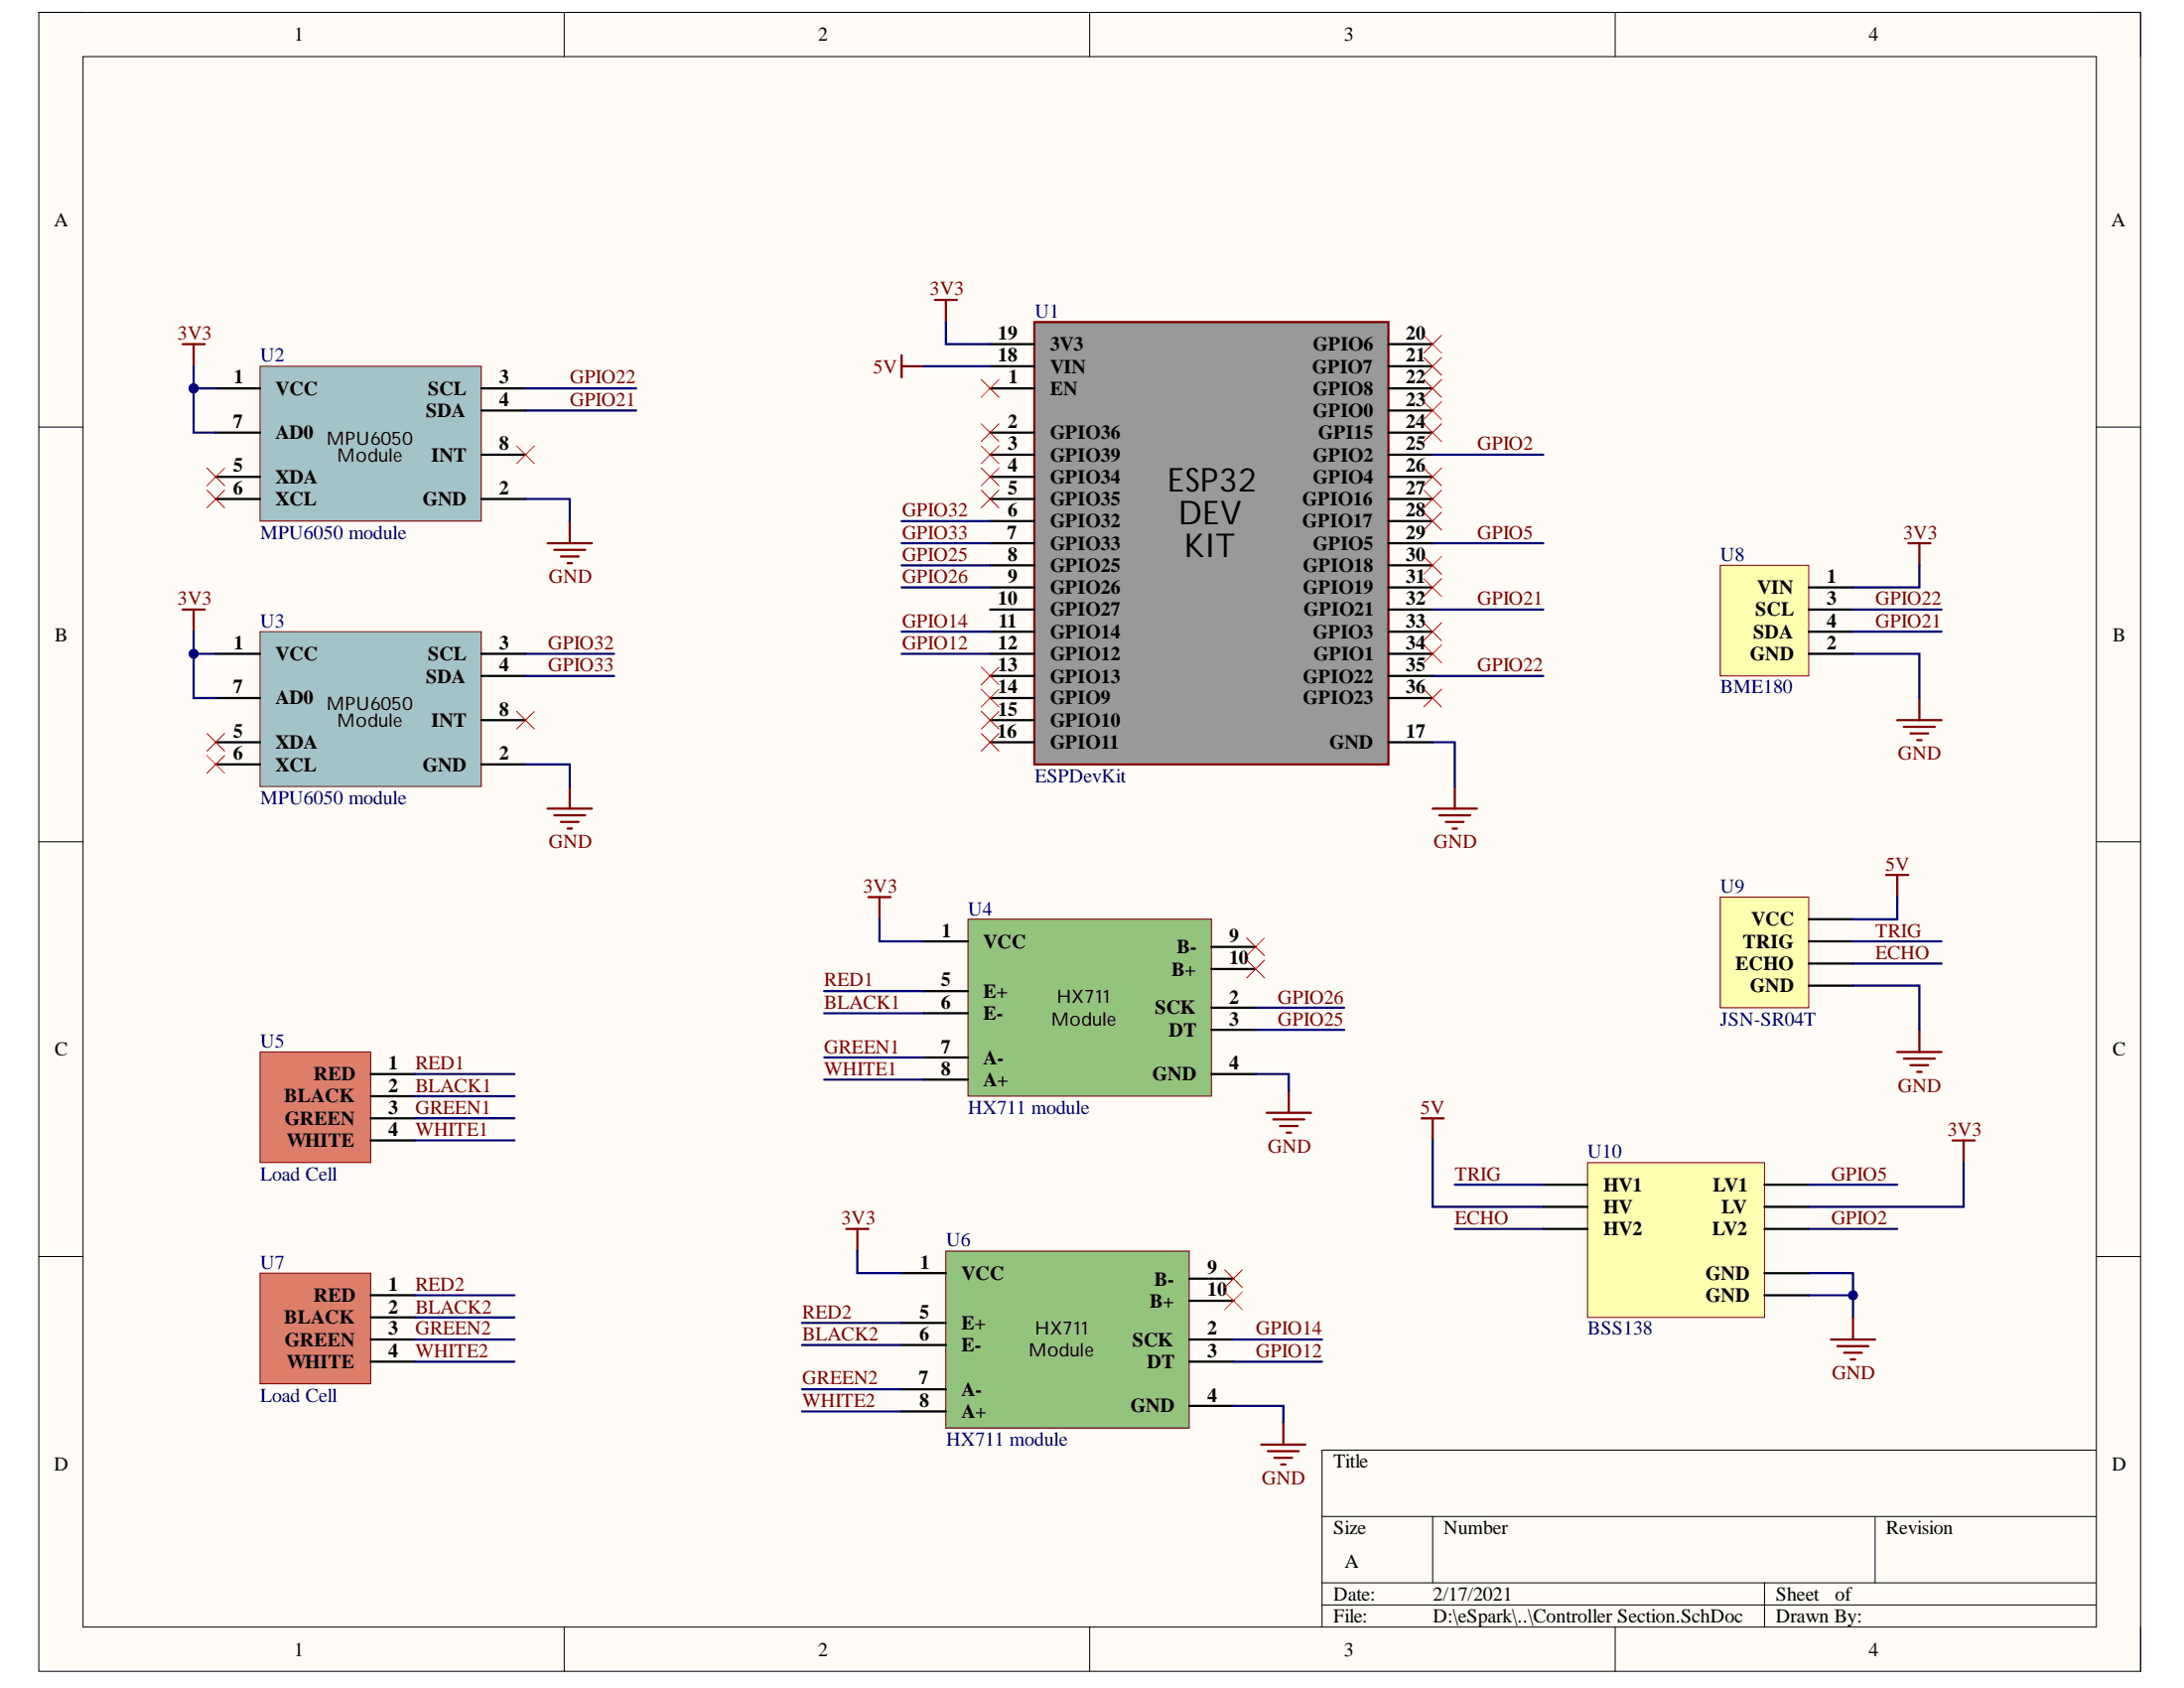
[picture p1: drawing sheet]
<svg xmlns="http://www.w3.org/2000/svg" width="279mm" height="216mm" viewBox="0 0 279 216" stroke-linecap="round" stroke-linejoin="round" font-family="sans-serif">
<path d="M5 1.6h268.8v212.2h-268.8z" fill-rule="evenodd" fill="#fffcf8"/>
<path d="M5 1.6h268.8v212.2h-268.8z" fill="none" stroke="#000" stroke-width=".13"/>
<path d="M10.6 7.2h257.6v200.9h-257.6z" fill-rule="evenodd" fill="#fffcf8"/>
<g fill="none" stroke="#000" stroke-width=".13">
<path d="M5 1.6h5.6M10.6 7.2h257.6v200.9h-257.6zM72.2 1.6v5.6M139.4 1.6v5.6M206.6 1.6v5.6M268.2 1.6h5.6v5.6M5 54.6h5.6M268.2 54.6h5.6M5 107.7h5.6M268.2 107.7h5.6M5 160.7h5.6M268.2 160.7h5.6"/>
<path d="M169.1 194h99.1M183.3 194v8.4M239.9 194v8.4M268.2 185.5h-99.1v22.6M72.2 208.1v5.7M139.4 208.1v5.7M169.1 202.4h99.1M169.1 205.3h99.1M206.6 208.1v5.7M225.7 202.4v5.7M273.8 208.1v5.7"/>
</g>
<path d="M132.3 41.2h45.3v56.6h-45.3z" fill-rule="evenodd" fill="#999"/>
<path d="M132.3 41.2h45.3v56.6h-45.3z" fill="none" stroke="#800000" stroke-width=".29"/>
<g fill="none" stroke="#000" stroke-width=".29">
<path d="M126.7 49.7h5.6M126.7 55.3h5.6M126.7 58.2h5.6M126.7 46.8h5.6M126.7 44h5.6M177.6 49.7h5.7M177.6 55.3h5.7M177.6 58.2h5.7M177.6 46.8h5.7M177.6 44h5.7M177.6 52.5h5.7M126.7 61h5.6"/>
<path d="M126.7 63.8h5.6M126.7 66.6h5.6M126.7 69.5h5.6M126.7 72.3h5.6M126.7 75.1h5.6M126.7 78h5.6M177.6 61h5.7M177.6 63.8h5.7M177.6 66.6h5.7M177.6 69.5h5.7M177.6 72.3h5.7M177.6 75.1h5.7"/>
<path d="M177.6 78h5.7M126.7 80.8h5.6M126.7 83.6h5.6M126.7 86.5h5.6M126.7 89.3h5.6M126.7 92.1h5.6M126.7 94.9h5.6M177.6 80.8h5.7M177.6 83.6h5.7M177.6 86.5h5.7M177.6 89.3h5.7M177.6 94.9h5.7"/>
</g>
<path d="M33.3 46.8h28.3v19.8h-28.3z" fill-rule="evenodd" fill="#a2c4c9"/>
<path d="M33.3 46.8h28.3v19.8h-28.3z" fill="none" stroke="#800000" stroke-width=".13"/>
<path d="M27.6 49.7h5.7M27.6 55.3h5.7M61.6 49.7h5.6M61.6 52.5h5.6M61.6 58.2h5.6M27.6 63.8h5.7M27.6 61h5.7M61.6 63.8h5.6" fill="none" stroke="#000" stroke-width=".29"/>
<path d="M33.3 80.8h28.3v19.8h-28.3z" fill-rule="evenodd" fill="#a2c4c9"/>
<path d="M33.3 80.8h28.3v19.8h-28.3z" fill="none" stroke="#800000" stroke-width=".13"/>
<path d="M27.6 83.6h5.7M27.6 97.8h5.7M27.6 94.9h5.7M27.6 89.3h5.7M61.6 83.6h5.6M61.6 97.8h5.6M61.6 86.5h5.6M61.6 92.1h5.6" fill="none" stroke="#000" stroke-width=".29"/>
<g fill="none" stroke="#800000" stroke-width=".29">
<path d="M119.6 38.4h2.8M121 38.4v2.8M23.4 44h2.8M24.8 44v2.8M23.4 78h2.8M24.8 78v2.8M70.1 69.5h5.6M70.9 70.3h4M71.8 71.2h2.2M72.6 72h.6M72.9 66.6v2.9M70.1 103.4h5.6"/>
<path d="M70.9 104.3h4M71.8 105.1h2.2M72.6 106h.6M72.9 100.6v2.8M183.3 103.4h5.6M184.1 104.3h4M185 105.1h2.2M185.8 106h.6M186.1 100.6v2.8"/>
</g>
<path d="M26.5 59.9l2.2 2.2M28.7 59.9l-2.2 2.2M66.1 57l2.3 2.3M68.4 57l-2.3 2.3M26.5 62.7l2.2 2.3M28.7 62.7l-2.2 2.3M26.5 93.8l2.2 2.3M26.5 96.6l2.2 2.3M28.7 93.8l-2.2 2.3M28.7 96.6l-2.2 2.3M66.1 91l2.3 2.2M68.4 91l-2.3 2.2" fill="none" stroke="#f00" stroke-width=".13"/>
<path d="M123.8 117.6h31.2v22.6h-31.2z" fill-rule="evenodd" fill="#93c47d"/>
<path d="M123.8 117.6h31.2v22.6h-31.2z" fill="none" stroke="#800000" stroke-width=".13"/>
<path d="M118.2 120.4h5.6M118.2 126.8h5.6M118.2 129.6h5.6M118.2 135.3h5.6M118.2 138.1h5.6M155 128.9h5.6M155 131.7h5.6M155 137.4h5.6M155 121.1h5.6M155 123.9h5.6" fill="none" stroke="#000" stroke-width=".29"/>
<path d="M121 160h31.1v22.6h-31.1z" fill-rule="evenodd" fill="#93c47d"/>
<path d="M121 160h31.1v22.6h-31.1z" fill="none" stroke="#800000" stroke-width=".13"/>
<path d="M115.3 162.8h5.7M115.3 169.2h5.7M115.3 172h5.7M115.3 177.7h5.7M152.1 174.2h5.7M152.1 179.8h5.7M152.1 171.3h5.7M152.1 163.5h5.7M152.1 166.4h5.7M115.3 180.5h5.7" fill="none" stroke="#000" stroke-width=".29"/>
<g fill="none" stroke="#800000" stroke-width=".29">
<path d="M111.1 114.7h2.8M112.5 114.7v2.9M164.9 139.5v2.8M108.3 157.2h2.8M109.7 157.2v2.8M162 142.3h5.7M162.9 143.2h4M163.7 144h2.3M164.6 144.9h.6M161.3 184.8h5.7M162.2 185.6h4M163 186.5h2.3"/>
<path d="M163.9 187.3h.6M164.2 181.9v2.9"/>
</g>
<g fill="none" stroke="#f00" stroke-width=".13">
<path d="M125.5 54.2l2.3 2.3M125.5 57l2.3 2.3M125.5 59.9l2.3 2.2M127.8 54.2l-2.3 2.3M127.8 57l-2.3 2.3M127.8 59.9l-2.3 2.2M182.1 42.9l2.3 2.3M182.1 51.4l2.3 2.2M182.1 54.2l2.3 2.3M182.1 59.9l2.3 2.2M184.4 42.9l-2.3 2.3M184.4 51.4l-2.3 2.2"/>
<path d="M184.4 54.2l-2.3 2.3M184.4 59.9l-2.3 2.2M125.5 62.7l2.3 2.3M127.8 62.7l-2.3 2.3M182.1 62.7l2.3 2.3M182.1 65.5l2.3 2.3M182.1 71.2l2.3 2.2M182.1 74l2.3 2.3M182.1 79.7l2.3 2.2M184.4 62.7l-2.3 2.3M184.4 65.5l-2.3 2.3M184.4 71.2l-2.3 2.2"/>
<path d="M184.4 74l-2.3 2.3M184.4 79.7l-2.3 2.2M125.5 85.3l2.3 2.3M125.5 88.2l2.3 2.2M125.5 91l2.3 2.2M125.5 93.8l2.3 2.3M127.8 85.3l-2.3 2.3M127.8 88.2l-2.3 2.2M127.8 91l-2.3 2.2M127.8 93.8l-2.3 2.3M182.1 82.5l2.3 2.3M182.1 88.2l2.3 2.2"/>
<path d="M184.4 82.5l-2.3 2.3M184.4 88.2l-2.3 2.2M159.5 120l2.3 2.2M161.8 120l-2.3 2.2M159.5 122.8l2.3 2.3M161.8 122.8l-2.3 2.3M156.7 162.4l2.2 2.3M156.7 165.2l2.2 2.3M158.9 162.4l-2.2 2.3M158.9 165.2l-2.2 2.3"/>
</g>
<path d="M33.3 134.5h14.1v14.2h-14.1z" fill-rule="evenodd" fill="#dd7e6b"/>
<path d="M33.3 134.5h14.1v14.2h-14.1z" fill="none" stroke="#800000" stroke-width=".13"/>
<path d="M47.4 137.4h5.7M47.4 143h5.7M47.4 145.9h5.7M47.4 140.2h5.7" fill="none" stroke="#000" stroke-width=".29"/>
<path d="M33.3 162.8h14.1v14.2h-14.1z" fill-rule="evenodd" fill="#dd7e6b"/>
<path d="M33.3 162.8h14.1v14.2h-14.1z" fill="none" stroke="#800000" stroke-width=".13"/>
<path d="M47.4 165.7h5.7M47.4 171.3h5.7M47.4 174.2h5.7M47.4 168.5h5.7" fill="none" stroke="#000" stroke-width=".29"/>
<path d="M125.5 48.5l2.3 2.3M127.8 48.5l-2.3 2.3" fill="none" stroke="#f00" stroke-width=".13"/>
<path d="M203.1 148.7h22.6v19.8h-22.6z" fill-rule="evenodd" fill="#ffffb0"/>
<path d="M203.1 148.7h22.6v19.8h-22.6z" fill="none" stroke="#800000" stroke-width=".13"/>
<path d="M197.4 151.5h5.7M197.4 154.4h5.7M197.4 157.2h5.7M225.7 151.5h5.7M225.7 154.4h5.7M225.7 157.2h5.7M225.7 165.7h5.7M225.7 162.8h5.7" fill="none" stroke="#000" stroke-width=".29"/>
<path d="M220.1 114.7h11.3v14.2h-11.3z" fill-rule="evenodd" fill="#ffffb0"/>
<path d="M220.1 114.7h11.3v14.2h-11.3z" fill="none" stroke="#800000" stroke-width=".13"/>
<path d="M231.4 117.6h5.7M231.4 120.4h5.7M231.4 123.2h5.7M231.4 126.1h5.7" fill="none" stroke="#000" stroke-width=".29"/>
<path d="M220.1 72.3h11.3v14.2h-11.3z" fill-rule="evenodd" fill="#ffffb0"/>
<path d="M220.1 72.3h11.3v14.2h-11.3z" fill="none" stroke="#800000" stroke-width=".13"/>
<path d="M231.4 75.1h5.7M231.4 78h5.7M231.4 83.6h5.7M231.4 80.8h5.7" fill="none" stroke="#000" stroke-width=".29"/>
<g fill="none" stroke="#800000" stroke-width=".29">
<path d="M244.1 69.5h2.9M245.5 69.5v2.8M242.7 92.1h5.7M243.6 93h3.9M244.4 93.8h2.3M245.3 94.7h.5M245.5 89.3v2.8M241.3 111.9h2.8M242.7 111.9v2.8M242.7 134.6h5.7M243.6 135.4h3.9M244.4 136.2h2.3"/>
<path d="M245.3 137.1h.5M245.5 131.7v2.9M181.9 143h2.8M183.3 143v2.9M249.8 145.9h2.8M251.2 145.9v2.8"/>
</g>
<path d="M27.6 83.6h-2.8v5.7h2.8M186.1 157.2h11.3" fill="none" stroke="#000080" stroke-width=".29"/>
<circle cx="24.8" cy="83.6" r=".57" fill="#000080"/>
<circle cx="24.8" cy="83.6" r=".57" fill="none" stroke="#000080" stroke-width=".13"/>
<path d="M24.8 49.7v5.6h2.8" fill="none" stroke="#000080" stroke-width=".29"/>
<circle cx="24.8" cy="49.7" r=".56" fill="#000080"/>
<circle cx="24.8" cy="49.7" r=".56" fill="none" stroke="#000080" stroke-width=".13"/>
<path d="M24.8 49.7h2.8" fill="none" stroke="#000080" stroke-width=".29"/>
<circle cx="24.8" cy="49.7" r=".56" fill="#000080"/>
<circle cx="24.8" cy="49.7" r=".56" fill="none" stroke="#000080" stroke-width=".13"/>
<g fill="none" stroke="#000080" stroke-width=".29">
<path d="M67.2 52.5h14.2M67.2 49.7h14.2M121 41.2v2.8h5.7M67.2 63.8h5.7v2.8M115.3 75.1h11.4M115.3 72.3h11.4M115.3 69.5h11.4M115.3 66.6h11.4M183.3 78h14.1M237.1 78h11.3M245.5 72.3v2.8h-8.4M24.8 80.8v2.8"/>
<path d="M67.2 97.8h5.7v2.8M67.2 86.5h11.4M67.2 83.6h11.4M115.3 83.6h11.4M115.3 80.8h11.4M183.3 94.9h2.8v5.7M183.3 86.5h14.1M237.1 83.6h8.4v5.7M237.1 80.8h11.3M112.5 117.6v2.8h5.7M242.7 114.7v2.9h-5.6M53.1 137.4h12.7"/>
<path d="M105.4 138.1h12.8M105.4 135.3h12.8M105.4 129.6h12.8M105.4 126.8h12.8M160.6 137.4h4.3v2.1M160.6 131.7h11.4M160.6 128.9h11.4M237.1 126.1h8.4v5.6M237.1 123.2h11.3M237.1 120.4h11.3M53.1 145.9h12.7M53.1 143h12.7"/>
<path d="M53.1 140.2h12.7M183.3 145.9v8.5h14.1M186.1 151.5h11.3M251.2 148.7v5.7h-19.8M53.1 174.2h12.7M53.1 171.3h12.7M53.1 168.5h12.7M53.1 165.7h12.7M102.6 177.7h12.7M102.6 172h12.7M102.6 169.2h12.7M109.7 160v2.8h5.6"/>
<path d="M157.8 171.3h11.3M157.8 179.8h6.4v2.1M157.8 174.2h11.3M102.6 180.5h12.7"/>
</g>
<circle cx="24.8" cy="83.6" r=".57" fill="#000080"/>
<circle cx="24.8" cy="83.6" r=".57" fill="none" stroke="#000080" stroke-width=".13"/>
<path d="M24.8 46.8v2.9" fill="none" stroke="#000080" stroke-width=".29"/>
<circle cx="24.8" cy="49.7" r=".56" fill="#000080"/>
<circle cx="24.8" cy="49.7" r=".56" fill="none" stroke="#000080" stroke-width=".13"/>
<path d="M231.4 151.5h11.3M231.4 157.2h11.3M231.4 162.8h5.7v5.7" fill="none" stroke="#000080" stroke-width=".29"/>
<circle cx="237.1" cy="165.7" r=".57" fill="#000080"/>
<circle cx="237.1" cy="165.7" r=".57" fill="none" stroke="#000080" stroke-width=".13"/>
<path d="M231.4 165.7h5.7" fill="none" stroke="#000080" stroke-width=".29"/>
<circle cx="237.1" cy="165.7" r=".57" fill="#000080"/>
<circle cx="237.1" cy="165.7" r=".57" fill="none" stroke="#000080" stroke-width=".13"/>
<path d="M115.3 45.4v2.9M115.3 46.8h2.9M234.2 171.3h5.7M235.1 172.2h3.9M235.9 173h2.3M236.8 173.9h.5M237.1 168.5v2.8" fill="none" stroke="#800000" stroke-width=".29"/>
<path d="M118.2 46.8h8.5M183.3 58.2h14.1M183.3 69.5h14.1" fill="none" stroke="#000080" stroke-width=".29"/>
<path d="M182.1 45.7l2.3 2.3M182.1 48.5l2.3 2.3M184.4 45.7l-2.3 2.3M184.4 48.5l-2.3 2.3" fill="none" stroke="#f00" stroke-width=".13"/>
<g font-size="4.2">
<text x="149.4" y="62.8">ESP32</text>
<text x="150.7" y="67.1">DEV</text>
<text x="151.5" y="71.3">KIT</text>
</g>
<g font-size="2.5">
<text x="37.6" y="5.2">1</text>
<text x="104.7" y="5.2">2</text>
<text x="171.9" y="5.2">3</text>
<text x="239.1" y="5.2">4</text>
<text x="6.9" y="29">A</text>
<text x="270.1" y="29">A</text>
<text x="127.7" y="46.3">18</text>
<text x="127.7" y="43.4">19</text>
<text x="134.3" y="47.7">VIN</text>
<text x="134.3" y="44.8">3V3</text>
<text x="167.9" y="47.7">GPIO7</text>
<text x="168" y="44.8">GPIO6</text>
<text x="179.9" y="43.4">20</text>
<text x="179.9" y="46.3">21</text>
<text x="29.9" y="49.1">1</text>
<text x="35.2" y="50.5">VCC</text>
<text x="54.5" y="53.4">SDA</text>
<text x="54.7" y="50.5">SCL</text>
<text x="63.9" y="49.1">3</text>
<text x="63.9" y="51.9">4</text>
<text x="129" y="49.1">1</text>
<text x="134.3" y="50.5">EN</text>
<text x="168" y="50.5">GPIO8</text>
<text x="168" y="53.4">GPIO0</text>
<text x="179.9" y="49.1">22</text>
<text x="179.9" y="51.9">23</text>
<text x="29.8" y="54.7">7</text>
<text x="35.2" y="56.2">AD0</text>
<text x="55.2" y="59">INT</text>
<text x="63.9" y="57.6">8</text>
<text x="128.9" y="54.7">2</text>
<text x="128.9" y="57.6">3</text>
<text x="134.3" y="56.2">GPIO36</text>
<text x="134.3" y="59">GPIO39</text>
<text x="168" y="59">GPIO2</text>
<text x="168.6" y="56.2">GPI15</text>
<text x="179.9" y="54.7">24</text>
<text x="179.9" y="57.6">25</text>
<text x="29.8" y="60.4">5</text>
<text x="29.8" y="63.3">6</text>
<text x="35.2" y="61.8">XDA</text>
<text x="35.2" y="64.7">XCL</text>
<text x="54.1" y="64.7">GND</text>
<text x="63.9" y="63.3">2</text>
<text x="128.9" y="60.4">4</text>
<text x="128.9" y="63.3">5</text>
<text x="134.3" y="61.8">GPIO34</text>
<text x="134.3" y="64.7">GPIO35</text>
<text x="166.6" y="64.7">GPIO16</text>
<text x="168" y="61.8">GPIO4</text>
<text x="179.9" y="60.4">26</text>
<text x="179.9" y="63.3">27</text>
<text x="128.8" y="68.9">7</text>
<text x="128.9" y="66">6</text>
<text x="128.9" y="71.7">8</text>
<text x="134.3" y="67.5">GPIO32</text>
<text x="134.3" y="70.3">GPIO33</text>
<text x="166.6" y="67.5">GPIO17</text>
<text x="168" y="70.3">GPIO5</text>
<text x="179.9" y="66">28</text>
<text x="179.9" y="68.9">29</text>
<text x="179.9" y="71.7">30</text>
<text x="127.7" y="77.4">10</text>
<text x="128.9" y="74.6">9</text>
<text x="134.3" y="73.1">GPIO25</text>
<text x="134.3" y="76">GPIO26</text>
<text x="166.7" y="73.1">GPIO18</text>
<text x="166.7" y="76">GPIO19</text>
<text x="179.9" y="74.6">31</text>
<text x="179.9" y="77.4">32</text>
<text x="224.8" y="76">VIN</text>
<text x="233.7" y="74.6">1</text>
<text x="233.7" y="77.4">3</text>
<text x="7" y="82">B</text>
<text x="29.9" y="83">1</text>
<text x="63.9" y="83">3</text>
<text x="127.7" y="83">12</text>
<text x="127.7" y="80.2">11</text>
<text x="134.3" y="78.8">GPIO27</text>
<text x="134.3" y="81.7">GPIO14</text>
<text x="166.8" y="78.8">GPIO21</text>
<text x="168" y="81.7">GPIO3</text>
<text x="179.9" y="80.2">33</text>
<text x="179.9" y="83">34</text>
<text x="224.3" y="81.7">SDA</text>
<text x="224.6" y="78.8">SCL</text>
<text x="233.7" y="83">2</text>
<text x="233.7" y="80.2">4</text>
<text x="270.3" y="82">B</text>
<text x="29.8" y="88.7">7</text>
<text x="35.2" y="84.4">VCC</text>
<text x="54.5" y="87.3">SDA</text>
<text x="54.7" y="84.4">SCL</text>
<text x="63.9" y="85.9">4</text>
<text x="127.7" y="85.9">13</text>
<text x="127.7" y="88.7">14</text>
<text x="134.3" y="84.4">GPIO12</text>
<text x="134.3" y="87.3">GPIO13</text>
<text x="166.7" y="87.3">GPIO22</text>
<text x="168" y="84.4">GPIO1</text>
<text x="179.9" y="85.9">35</text>
<text x="179.9" y="88.7">36</text>
<text x="223.9" y="84.4">GND</text>
<text x="29.8" y="94.4">5</text>
<text x="35.2" y="95.8">XDA</text>
<text x="35.2" y="90.1">AD0</text>
<text x="55.2" y="93">INT</text>
<text x="63.9" y="91.5">8</text>
<text x="127.6" y="94.4">16</text>
<text x="127.7" y="91.5">15</text>
<text x="134.3" y="90.1">GPIO9</text>
<text x="134.3" y="93">GPIO10</text>
<text x="134.3" y="95.8">GPIO11</text>
<text x="166.7" y="90.1">GPIO23</text>
<text x="170.1" y="95.8">GND</text>
<text x="179.9" y="94.4">17</text>
<text x="29.8" y="97.2">6</text>
<text x="35.2" y="98.6">XCL</text>
<text x="54.1" y="98.6">GND</text>
<text x="63.9" y="97.2">2</text>
<text x="120.5" y="119.8">1</text>
<text x="224.1" y="118.4">VCC</text>
<text x="125.8" y="121.3">VCC</text>
<text x="149.9" y="124.8">B+</text>
<text x="150.6" y="121.9">B-</text>
<text x="157.2" y="120.5">9</text>
<text x="157.2" y="123.4">10</text>
<text x="222" y="124.1">ECHO</text>
<text x="223" y="121.3">TRIG</text>
<text x="120.4" y="126.2">5</text>
<text x="120.4" y="129">6</text>
<text x="125.8" y="127.6">E+</text>
<text x="125.8" y="130.5">E-</text>
<text x="147.8" y="129.7">SCK</text>
<text x="157.2" y="128.4">2</text>
<text x="157.2" y="131.1">3</text>
<text x="223.9" y="126.9">GND</text>
<text x="7" y="135">C</text>
<text x="49.7" y="136.8">1</text>
<text x="120.4" y="134.7">7</text>
<text x="120.4" y="137.5">8</text>
<text x="125.8" y="136.1">A-</text>
<text x="149.5" y="132.6">DT</text>
<text x="157.2" y="136.8">4</text>
<text x="270.3" y="135">C</text>
<text x="36.3" y="141">BLACK</text>
<text x="36.4" y="143.9">GREEN</text>
<text x="40.1" y="138.2">RED</text>
<text x="49.7" y="142.5">3</text>
<text x="49.7" y="139.7">2</text>
<text x="125.8" y="138.9">A+</text>
<text x="147.4" y="138.2">GND</text>
<text x="36.7" y="146.7">WHITE</text>
<text x="49.7" y="145.3">4</text>
<text x="205.1" y="152.3">HV1</text>
<text x="205.1" y="155.2">HV</text>
<text x="219.2" y="152.3">LV1</text>
<text x="220.3" y="155.2">LV</text>
<text x="205.1" y="158">HV2</text>
<text x="219.1" y="158">LV2</text>
<text x="40.1" y="166.5">RED</text>
<text x="49.7" y="165.1">1</text>
<text x="49.7" y="168">2</text>
<text x="117.7" y="162.3">1</text>
<text x="123" y="163.7">VCC</text>
<text x="147.1" y="167.2">B+</text>
<text x="147.7" y="164.4">B-</text>
<text x="154.4" y="163">9</text>
<text x="154.4" y="165.8">10</text>
<text x="218.2" y="166.5">GND</text>
<text x="218.2" y="163.7">GND</text>
<text x="36.3" y="169.3">BLACK</text>
<text x="36.4" y="172.2">GREEN</text>
<text x="49.7" y="170.8">3</text>
<text x="49.7" y="173.6">4</text>
<text x="117.6" y="168.6">5</text>
<text x="117.6" y="171.4">6</text>
<text x="123" y="170.1">E+</text>
<text x="123" y="172.9">E-</text>
<text x="144.9" y="172.2">SCK</text>
<text x="154.4" y="170.8">2</text>
<text x="154.4" y="173.6">3</text>
<text x="36.7" y="175">WHITE</text>
<text x="117.5" y="177.1">7</text>
<text x="117.6" y="180">8</text>
<text x="123" y="178.5">A-</text>
<text x="146.8" y="175">DT</text>
<text x="154.4" y="179.3">4</text>
<text x="123" y="181.4">A+</text>
<text x="144.6" y="180.6">GND</text>
<text x="6.9" y="188.1">D</text>
<text x="170.6" y="187.7">Title</text>
<text x="270.2" y="188.1">D</text>
<text x="170.6" y="196.3">Size</text>
<text x="184.7" y="196.3">Number</text>
<text x="241.3" y="196.3">Revision</text>
<text x="172" y="200.5">A</text>
<text x="170.6" y="204.7">Date:</text>
<text x="170.6" y="207.6">File:</text>
<text x="183.3" y="204.7">2/17/2021</text>
<text x="183.3" y="207.6">D:\eSpark\..\Controller Section.SchDoc</text>
<text x="227.2" y="204.7">Sheet</text>
<text x="227.2" y="207.6">Drawn By:</text>
<text x="234.8" y="204.7">of</text>
<text x="37.6" y="211.8">1</text>
<text x="104.7" y="211.8">2</text>
<text x="171.9" y="211.8">3</text>
<text x="239.1" y="211.8">4</text>
</g>
<g font-size="2.5" fill="#800000">
<text x="119" y="37.7">3V3</text>
<text x="22.7" y="43.4">3V3</text>
<text x="111.7" y="47.7">5V</text>
<text x="72.9" y="49.1">GPIO22</text>
<text x="72.9" y="51.9">GPIO21</text>
<text x="189" y="57.6">GPIO2</text>
<text x="115.4" y="71.7">GPIO25</text>
<text x="115.4" y="66">GPIO32</text>
<text x="115.4" y="68.9">GPIO33</text>
<text x="189" y="68.9">GPIO5</text>
<text x="243.5" y="68.9">3V3</text>
<text x="22.7" y="77.4">3V3</text>
<text x="70.2" y="74.6">GND</text>
<text x="115.4" y="74.6">GPIO26</text>
<text x="189" y="77.4">GPIO21</text>
<text x="239.9" y="77.4">GPIO22</text>
<text x="70.1" y="83">GPIO32</text>
<text x="115.4" y="80.2">GPIO14</text>
<text x="115.4" y="83">GPIO12</text>
<text x="239.9" y="80.2">GPIO21</text>
<text x="70.1" y="85.9">GPIO33</text>
<text x="189" y="85.9">GPIO22</text>
<text x="242.8" y="97.2">GND</text>
<text x="70.2" y="108.5">GND</text>
<text x="183.4" y="108.5">GND</text>
<text x="241.2" y="111.4">5V</text>
<text x="110.4" y="114.2">3V3</text>
<text x="239.9" y="119.8">TRIG</text>
<text x="239.9" y="122.7">ECHO</text>
<text x="105.4" y="126.2">RED1</text>
<text x="105.4" y="129">BLACK1</text>
<text x="163.5" y="131.1">GPIO25</text>
<text x="163.5" y="128.4">GPIO26</text>
<text x="53.1" y="136.8">RED1</text>
<text x="105.4" y="134.7">GREEN1</text>
<text x="105.4" y="137.5">WHITE1</text>
<text x="53.1" y="139.7">BLACK1</text>
<text x="53.1" y="142.5">GREEN1</text>
<text x="181.7" y="142.5">5V</text>
<text x="242.8" y="139.7">GND</text>
<text x="53.1" y="145.3">WHITE1</text>
<text x="162.2" y="147.4">GND</text>
<text x="249.1" y="145.3">3V3</text>
<text x="186.1" y="151">TRIG</text>
<text x="234.3" y="151">GPIO5</text>
<text x="107.6" y="156.6">3V3</text>
<text x="186.1" y="156.6">ECHO</text>
<text x="234.3" y="156.6">GPIO2</text>
<text x="53.1" y="165.1">RED2</text>
<text x="53.1" y="168">BLACK2</text>
<text x="53.1" y="170.8">GREEN2</text>
<text x="53.1" y="173.6">WHITE2</text>
<text x="102.6" y="168.6">RED2</text>
<text x="102.6" y="171.4">BLACK2</text>
<text x="160.7" y="173.6">GPIO12</text>
<text x="160.7" y="170.8">GPIO14</text>
<text x="102.6" y="177.1">GREEN2</text>
<text x="102.6" y="180">WHITE2</text>
<text x="234.4" y="176.4">GND</text>
<text x="161.5" y="189.8">GND</text>
</g>
<g font-size="2.5" fill="#000080">
<text x="132.4" y="40.6">U1</text>
<text x="33.3" y="46.3">U2</text>
<text x="33.3" y="68.9">MPU6050 module</text>
<text x="220.1" y="71.7">U8</text>
<text x="33.3" y="80.2">U3</text>
<text x="220.1" y="88.7">BME180</text>
<text x="132.4" y="100.1">ESPDevKit</text>
<text x="33.3" y="102.9">MPU6050 module</text>
<text x="123.9" y="117">U4</text>
<text x="220.1" y="114.2">U9</text>
<text x="220.1" y="131.1">JSN-SR04T</text>
<text x="33.3" y="134">U5</text>
<text x="123.9" y="142.5">HX711 module</text>
<text x="203.1" y="148.1">U10</text>
<text x="33.3" y="151">Load Cell</text>
<text x="121.1" y="159.4">U6</text>
<text x="33.3" y="162.3">U7</text>
<text x="203.1" y="170.8">BSS138</text>
<text x="33.3" y="179.3">Load Cell</text>
<text x="121.1" y="184.9">HX711 module</text>
</g>
<g font-size="2.4">
<text x="41.8" y="56.9">MPU6050</text>
<text x="43.2" y="59">Module</text>
<text x="41.8" y="90.9">MPU6050</text>
<text x="43.2" y="93">Module</text>
<text x="134.5" y="131.1">Module</text>
<text x="135.2" y="128.3">HX711</text>
<text x="131.6" y="173.5">Module</text>
<text x="132.4" y="170.8">HX711</text>
</g>
</svg>
